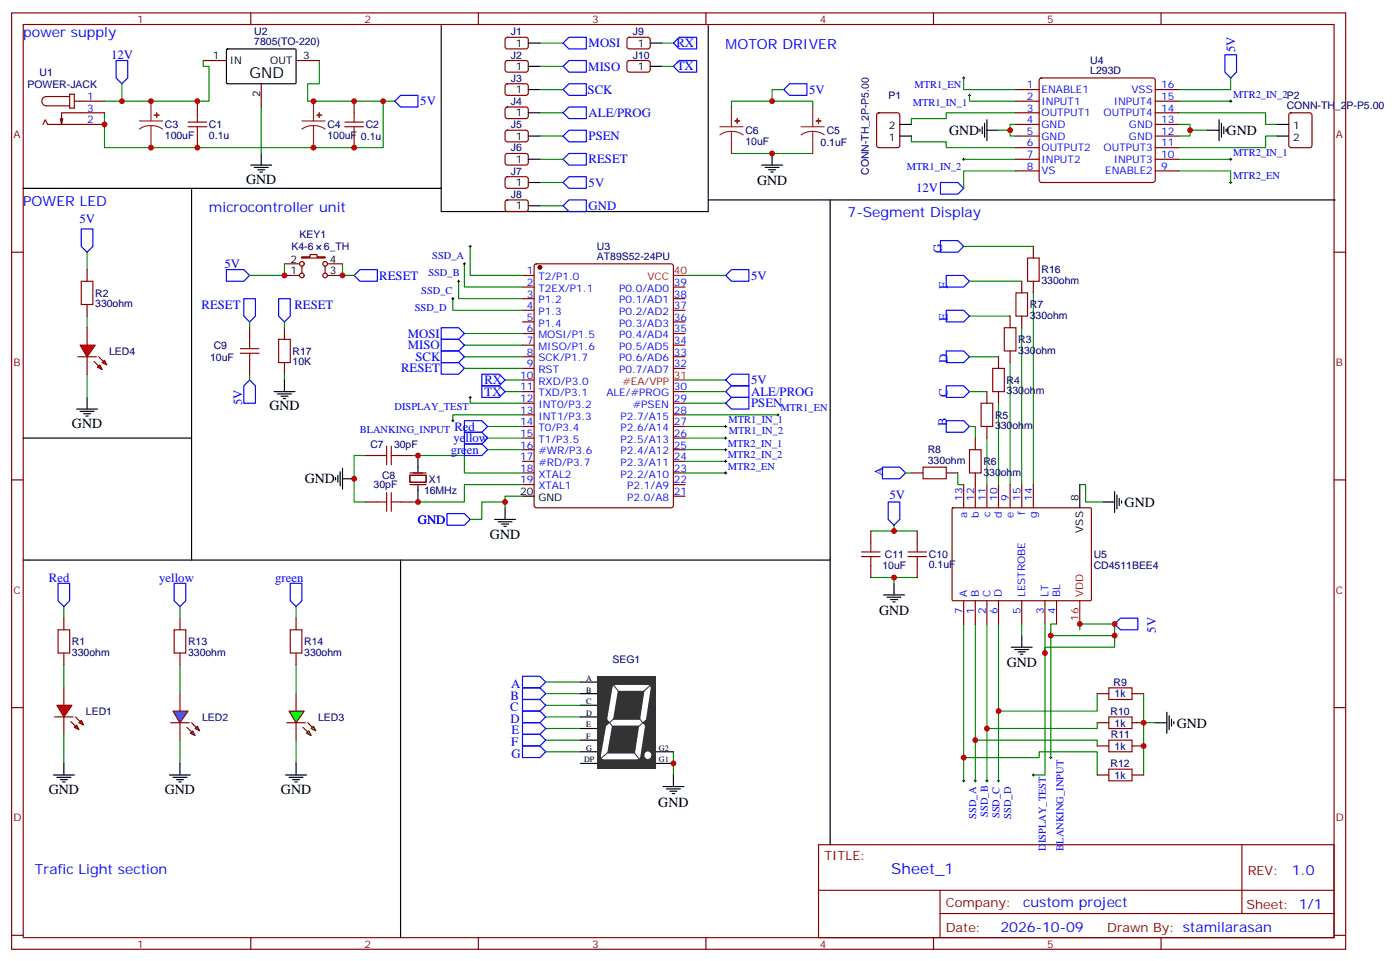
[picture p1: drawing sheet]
<svg xmlns="http://www.w3.org/2000/svg" width="425mm" height="292mm" viewBox="0 0 425 292" stroke-linecap="round" stroke-linejoin="round" font-family="sans-serif">
<g fill="none" stroke="#870000" stroke-width=".35">
<path d="M3.5 3.9h405.4v284.4h-405.4zM7.1 7.4h398.2v277.3h-398.2zM76.2 3.9v3.5M145.3 3.9v3.5M214.5 3.9v3.5M283.6 3.9v3.5M352.8 3.9v3.5M13.1 37.8l.7-1.4 .7 1.4h17.2M19 36l-.3 1.8M21.2 28.6h1.4v4.2h-1.4zM21.2 29.3h-7.1a1.41 1.41 0 0 0-1.4 1.4 1.41 1.41 0 0 0 1.4 1.4h7.1M22.6 30.7h9.1"/>
<path d="M31.7 34.3h-13v3.5l-.4-1.8M3.5 76.6h3.6M405.3 76.6h3.6M26.5 81.9v3.5M26.5 92.5v3.5M3.5 145.7h3.6M405.3 145.7h3.6M3.5 214.9h3.6M405.3 214.9h3.6M248.7 256.5h156.6v28.2h-156.6zM377.3 256.5v20.9M248.7 270.4h156.5"/>
<path d="M285.6 277.4h119.6M285.6 270.4v14.1M3.5 284h3.6M76.2 284.7v3.6M145.3 284.7v3.6M214.5 284.7v3.6M283.6 284.7v3.6M352.8 284.7v3.6M405.3 284h3.6"/>
</g>
<path d="M35.3 18.4h3.5v5.3l-1.8 1.7-1.7-1.7zM121.7 29h5.3v3.5h-5.3l-1.8-1.8zM24.7 69.5h3.5v5.3l-1.7 1.8-1.8-1.8z" fill="none" stroke="#00f" stroke-width=".35"/>
<path d="M134.1 7.8v49.4h-127M76.2 50.1h6.3M77.3 50.8h4.2M78.3 51.5h2.1M79 52.2h.7M79.4 46.6v3.5M23.3 124.2h6.3M24.3 124.9h4.3M25.4 125.6h2.1M26.1 126.3h.7M26.5 120.7v3.5" fill="none" stroke="#000" stroke-width=".35"/>
<path d="M79.4 32.5v14.1M116.4 30.7v14.1h-84.7v-10.5M26.5 76.6v5.3M26.5 96v3.5M26.5 113.6v7.1" fill="none" stroke="#008700" stroke-width=".35"/>
<path d="M24.7 85.4h3.5v7.1h-3.5z" fill="none" stroke="#a10000" stroke-width=".35"/>
<g fill="#f00" stroke="#870000" stroke-width=".35">
<path d="M24.3 104.8h4.6l-2.4 3.5z"/>
<path d="M23.6 108.3h5.7z"/>
</g>
<g fill="#870000" stroke="#870000" stroke-width=".35">
<path d="M30 108.3l1.4 1.4z"/>
<path d="M28.6 109.7l1.4 1.5z"/>
</g>
<g fill="#f00" stroke="#870000" stroke-width=".35">
<path d="M31 110.1l.7-.7 .8 1.4z"/>
<path d="M29.6 111.5l.7-.7 .7 1.4z"/>
</g>
<g fill="none" stroke="#870000" stroke-width=".35">
<path d="M153.7 11.5l.5-.2 5.9 .1 .4 .6-.1 2.4-.6 .5-5.9-.1-.4-.7v-2.1zM153.7 18.6l.5-.2h5.9l.4 .7-.1 2.4-.6 .4-5.9-.1-.4-.6v-2.1zM153.7 25.6l.5-.2 5.9 .1 .4 .6-.1 2.4-.6 .5-5.9-.1-.4-.6v-2.2zM153.7 32.7l.5-.2h5.9l.4 .7-.1 2.4-.6 .4h-5.9l-.4-.7v-2.1zM153.7 39.8l.5-.3 5.9 .1 .4 .7-.1 2.3-.6 .5-5.9-.1-.4-.6v-2.1zM308.7 27.2h7M308.7 30.7h7M308.7 34.3h7M308.7 37.8h7M316 23.9l.4-.2h33.9l.5 .2 .2 .5v30.3l-.2 .5-.5 .2h-33.9l-.5-.2-.2-.5v-30.3zM351 27.2h7.1M351 30.7h7.1"/>
<path d="M351 34.3h7.1M351 37.8h7.1M308.7 41.3h7M308.7 44.8h7M308.7 48.4h7M308.7 51.9h7M351 41.3h7.1M351 44.8h7.1M351 48.4h7.1M351 51.9h7.1M26.5 99.5v5.3M158.7 83.6h3.6"/>
<path d="M158.7 87.2h3.6M158.7 90.7h3.6M158.7 94.2h3.6M158.7 97.8h3.6M162.5 80.3l.5-.2h40.9l.7 .4v73l-.5 .6-41.1 .1-.7-.5v-72.9zM204.6 87.2h3.5M204.6 90.7h3.5M204.6 94.2h3.5M204.6 97.8h3.5M26.5 108.3v5.3M158.7 101.3h3.6M158.7 104.8h3.6"/>
<path d="M158.7 108.3h3.6M158.7 111.9h3.6M158.7 115.4h3.6M158.7 118.9h3.6M204.6 101.3h3.5M204.6 104.8h3.5M204.6 108.3h3.5M204.6 111.9h3.5M204.6 118.9h3.5M111.1 138.3h3.6M121.7 138.3h3.5M158.7 122.4h3.6"/>
<path d="M158.7 126h3.6M158.7 129.5h3.6M158.7 133h3.6M158.7 136.6h3.6M204.6 122.4h3.5M204.6 126h3.5M204.6 129.5h3.5M204.6 133h3.5M204.6 136.6h3.5M111.1 152.4h3.6M121.7 152.4h3.5M124.5 144.3h5v2.1h-5z"/>
<path d="M124.5 143.6h5M124.5 147.1h5M158.7 140.1h3.6M158.7 143.6h3.6M158.7 147.1h3.6M204.6 140.1h3.5M204.6 143.6h3.5M204.6 147.1h3.5M204.6 150.7h3.5M289.3 154.4l.3-.2h41.8l.2 .4v27.6l-.3 .2h-41.8l-.2-.3zM292.8 147.1v7.1M296.3 147.1v7.1"/>
<path d="M299.9 147.1v7.1M303.4 147.1v7.1M306.9 147.1v7.1M310.4 147.1v7.1M314 147.1v7.1M292.8 182.4v7.1M296.3 182.4v7.1M299.9 182.4v7.1M303.4 182.4v7.1M310.4 182.4v7.1M317.5 182.4v7.1M321 182.4v7.1"/>
</g>
<g fill="none" stroke="#000" stroke-width=".35">
<path d="M160.5 13.1h3.5M215.2 7.8v52.9h190.5M160.5 20.1h3.5M160.5 27.2h3.5M160.5 34.3h3.5M297.7 39.2v.7M298.4 38.5v2.1M299.2 37.4v4.3M299.9 39.5h3.5M299.9 36.4v6.3M366.9 39.5h3.5M370.4 36.4v6.3"/>
<path d="M371.1 37.4v4.3M371.8 38.5v2.1M372.5 39.2v.7M58.2 57.2v75.8h-51.1M134.1 57.2v7h81.1v-3.5M160.5 41.3h3.5M231.4 50.1h6.4M232.5 50.8h4.2M233.5 51.5h2.2M234.2 52.2h.7M234.6 46.6v3.5M127 138.3v5"/>
<path d="M102 145v.7M102.7 144.3v2.1M103.4 143.3v4.2M104.1 145.4h3.5M104.1 142.2v6.4M127 147.5v4.9M150.3 157.7h6.3M151.3 158.4h4.3M152.4 159.1h2.1M153.1 159.8h.7M153.5 154.2v3.5M158.7 150.7h3.6"/>
<path d="M328.1 147.1v7.1M335.1 152.4h3.6M338.7 149.3v6.3M339.4 150.3v4.3M340.1 151.4v2.1M340.8 152.1v.7M271.6 177.1v3.6M268.5 180.7h6.3M269.5 181.4h4.3M270.6 182.1h2.1M271.3 182.8h.7M307.3 196.5h6.3"/>
<path d="M308.3 197.2h4.3M309.4 197.9h2.1M310.1 198.6h.7M310.4 193v3.5M176.4 207.1h5.3M176.4 210.6h5.3M176.4 214.2h5.3M176.4 217.7h5.3M351 219.5h3.5M354.5 216.3v6.3M355.2 217.3v4.3M356 218.4v2.1"/>
<path d="M356.7 219.1v.7M176.4 221.2h5.3M176.4 224.8h5.3M176.4 228.3h5.3M176.4 231.8h5.3M199.3 228.3h5.3M199.3 231.8h5.3"/>
</g>
<g fill="none" stroke="#008700" stroke-width=".35">
<path d="M164 13.1h7.1M37 25.4v5.3M164 20.1h7.1M164 27.2h7.1M164 34.3h7.1M222.2 32.5v-1.8h24.7v1.8M238.1 27.2h-3.5v3.5M292.8 23.7v3.5h15.9M294.6 29v1.7h14.1M303.4 39.5h3.5M308.7 37.8h-1.8v3.5h1.8M308.7 34.3h-21.2v1.7h-10.6v1.8"/>
<path d="M358.1 34.3h26.4v3.5h3.6M358.1 37.8h3.5v3.5h-3.5M358.1 30.7h15.8M361.6 39.5h5.3M373.9 23.7v3.5h-15.8M164 41.3h7.1M222.2 46.6h24.7M276.9 41.3v1.8h10.6v1.7h21.2M292.8 48.4h15.9M308.7 51.9h-15.9v5.3M358.1 51.9h15.8v3.5M358.1 48.4h15.8"/>
<path d="M388.1 41.3h-3.6v3.5h-26.4M292.8 74.8h21.2M208.1 83.6h12.4M294.6 85.4h15.8M294.6 96h12.3M310.4 99.5v47.6M314 88.9v58.2M141.1 101.3h17.6M141.1 104.8h17.6M141.1 108.3h17.6M208.1 118.9h12.4M208.1 115.4h12.4"/>
<path d="M294.6 108.3h8.8M294.6 118.9h5.3M306.9 110.1v37M111.1 138.3h-3.5v14.1h3.5M125.2 138.3h15.9v5.3h17.6M208.1 126h28.3M208.1 129.5h12.4M208.1 133h12.4M208.1 136.6h12.4M208.1 122.4h12.4M294.6 129.5h1.7v3.5M299.9 133v14.1"/>
<path d="M303.4 122.4v24.7M158.7 147.1h-17.6v5.3h-15.9M158.7 150.7h-5.2v3.5M208.1 140.1h12.4M208.1 143.6h12.4M271.6 159.5v1.8M328.1 147.1h1.7v5.3h5.3M264.6 175.4h14.1M264.6 161.3h14.1M271.6 175.4v1.7M292.8 189.5v47.6M296.3 189.5v35.3h37.1v1.7"/>
<path d="M299.9 189.5v47.6M303.4 189.5v47.6M310.4 189.5v3.5M317.5 189.5v45.8h-3.5M321 189.5h-1.7v40.5M328.1 189.5h10.6v7h-21.2v1.8M165.8 217.7h10.6M165.8 214.2h10.6M165.8 210.6h10.6M165.8 207.1h10.6M333.4 210.6v5.3h-30M333.4 219.5v1.7h-33.5"/>
<path d="M347.5 219.5h3.5M165.8 228.3h10.6M165.8 224.8h10.6M165.8 221.2h10.6M204.6 228.3v7M292.8 230h22.9v-1.7h17.7v7"/>
</g>
<circle cx="164" cy="81.2" r=".53" fill="#870000" stroke="#870000" stroke-width=".35"/>
<path d="M204.6 83.6h3.5M204.6 115.4h3.5M328.1 182.4v7.1" fill="none" stroke="#f00" stroke-width=".35"/>
<g fill="none" stroke="#00f" stroke-width=".35">
<path d="M171.1 13.1l1.8-1.8h5.3v3.6h-5.3zM372.2 16.6h3.5v5.3l-1.8 1.8-1.7-1.8zM171.1 20.1l1.8-1.7h5.3v3.5h-5.3zM172.9 25.4h5.3v3.6h-5.3l-1.8-1.8zM172.9 32.5h5.3v3.5h-5.3l-1.8-1.7zM238.1 27.2l1.8-1.8h5.3v3.6h-5.3zM171.1 41.3l1.8-1.8h5.3v3.6h-5.3zM285.8 55.4h5.2l1.8 1.8-1.8 1.7h-5.2zM285.8 73.1h5.2l1.8 1.7-1.8 1.8h-5.2zM134.1 99.5h5.2l1.8 1.8-1.8 1.7h-5.2zM220.5 83.6l1.7-1.7h5.3v3.5h-5.3zM287.5 83.6h5.3l1.8 1.8-1.8 1.8h-5.3z"/>
<path d="M287.5 94.2h5.3l1.8 1.8-1.8 1.8h-5.3zM134.1 103h5.2l1.8 1.8-1.8 1.8h-5.2zM134.1 106.6h5.2l1.8 1.7-1.8 1.8h-5.2zM220.5 118.9l1.7-1.7h5.3v3.5h-5.3zM220.5 115.4l1.7-1.8h5.3v3.6h-5.3zM287.5 106.6h5.3l1.8 1.7-1.8 1.8h-5.3zM287.5 117.2h5.3l1.8 1.7-1.8 1.8h-5.3zM220.5 122.4l1.7-1.7h5.3v3.5h-5.3zM287.5 127.7h5.3l1.8 1.8-1.8 1.8h-5.3zM268.1 141.9h5.3l1.8 1.7-1.8 1.8h-5.3zM269.9 152.4h3.5v5.3l-1.8 1.8-1.7-1.8zM338.7 189.5l1.7-1.8h5.3v3.5h-5.3z"/>
<path d="M158.7 205.4h5.3l1.8 1.7-1.8 1.8h-5.3zM158.7 208.9h5.3l1.8 1.7-1.8 1.8h-5.3zM158.7 212.4h5.3l1.8 1.8-1.8 1.7h-5.3zM158.7 215.9h5.3l1.8 1.8-1.8 1.8h-5.3zM158.7 219.5h5.3l1.8 1.7-1.8 1.8h-5.3zM158.7 223h5.3l1.8 1.8-1.8 1.7h-5.3zM158.7 226.5h5.3l1.8 1.8-1.8 1.7h-5.3z"/>
</g>
<g fill="none" stroke="#000" stroke-width=".3">
<path d="M292.5 23.7h.7M292.8 23.3v.7M294.2 29h.7M294.6 28.6v.7M373.6 30.7h.7M373.9 30.4v.7M292.5 48.4h.7M292.8 48v.7M373.6 55.4h.7M373.6 48.4h.7M373.9 48v.7M373.9 55.1v.7"/>
<path d="M220.1 129.5h.7M220.1 133h.7M220.1 136.6h.7M220.5 129.2v.7M220.5 132.7v.7M220.5 136.2v.7M220.5 139.7v.7M236 126h.7M236.4 125.6v.7M220.1 140.1h.7M220.1 143.6h.7M220.5 143.3v.7"/>
<path d="M292.5 237.1h.7M292.8 236.7v.8M296 237.1h.7M296.3 236.7v.8M299.5 237.1h.7M299.9 236.7v.8M303 237.1h.7M303.4 236.7v.8M313.6 235.3h.7M314 235v.7M318.9 230h.7M319.3 229.7v.7"/>
</g>
<path d="M114.7 138.3h2.8M117.5 135.5v5.6M118.9 138.3h2.8M118.9 135.5v5.6M114.7 152.4h2.8M117.5 149.6v5.7M118.9 149.6v5.7M118.9 152.4h2.8" fill="none" stroke="#a10000" stroke-width=".35"/>
<path d="M181.5 205.4h17.6v28.2h-17.6z" fill="#333"/>
<path d="M185.2 219.5l-1.8 10.2h10.3l3.1-20.8h-9.8l-1.8 10.6h9.9" fill="none" stroke="#fff" stroke-width="1.8"/>
<path d="M186.3 207.8l9 11.7-13.3 11.3M197.9 207.8l-12.7 11.6 9.5 11.7" fill="none" stroke="#333" stroke-width=".32"/>
<path d="M184.2 218l1.2 1.4-1.7 1.5zM195.2 219.4l1.1 1.4 .4-2.7z" fill="#333"/>
<circle cx="196.8" cy="229.3" r="1.11" fill="#fff"/>
<path d="M201.4 238.9h6.4M202.5 239.6h4.2M204.6 235.3v3.6M203.6 240.3h2.1M204.3 241h.7" fill="none" stroke="#000" stroke-width=".35"/>
<path d="M261.8 169h5.6M261.8 167.6h5.6M264.6 164.8v2.8M264.6 169v2.8" fill="none" stroke="#a10000" stroke-width=".35"/>
<path d="M264.6 161.3v3.5M264.6 171.8v3.6" fill="none" stroke="#870000" stroke-width=".35"/>
<path d="M142.9 74.8v8.8h15.8M137.6 90.7v3.5h21.1M139.3 85.4v5.3h19.4M141.1 80.1v7.1h17.6M142.9 120.7v1.7h15.8M158.7 126h-21.1v1.7M319.3 193h19.4M347.5 210.6v24.7" fill="none" stroke="#008700" stroke-width=".35"/>
<path d="M141.1 79.8v.7M142.5 74.8h.7M142.9 74.5v.7M137.2 90.7h.7M137.6 90.3v.8M139 85.4h.7M139.3 85.1v.7M140.8 80.1h.7M137.2 127.7h.7M137.6 127.4v.7M142.5 120.7h.7M142.9 120.3v.7" fill="none" stroke="#000" stroke-width=".3"/>
<g fill="#f00" stroke="#870000" stroke-width=".35">
<path d="M17.3 214.2h4.6l-2.5 3.5z"/>
<path d="M16.6 217.7h5.6z"/>
</g>
<g fill="#870000" stroke="#870000" stroke-width=".35">
<path d="M22.9 217.7l1.4 1.4z"/>
<path d="M21.5 219.1l1.4 1.4z"/>
</g>
<g fill="#f00" stroke="#870000" stroke-width=".35">
<path d="M24 219.5l.7-.7 .7 1.4z"/>
<path d="M23.3 220.2l.7 1.4-1.4-.7z"/>
</g>
<path d="M19.4 208.9v5.3M19.4 217.7v5.3M54.7 210.6v5.3M54.7 219.5v5.3" fill="none" stroke="#870000" stroke-width=".35"/>
<g fill="#09f" stroke="#870000" stroke-width=".35">
<path d="M57.9 222.6l.7-.7 .7 1.4z"/>
<path d="M59.3 221.2l.7-.7 .7 1.4z"/>
</g>
<g fill="#870000" stroke="#870000" stroke-width=".35">
<path d="M56.8 220.9l1.4 1.4z"/>
<path d="M58.2 219.5l1.4 1.4z"/>
</g>
<path d="M51.9 219.5h5.6z" fill="#f00" stroke="#870000" stroke-width=".35"/>
<path d="M52.6 215.9h4.5l-2.4 3.6z" fill="#09f" stroke="#870000" stroke-width=".35"/>
<path d="M87.8 215.9h4.6l-2.4 3.6z" fill="#0f0" stroke="#870000" stroke-width=".35"/>
<path d="M87.1 219.5h5.7z" fill="#f00" stroke="#870000" stroke-width=".35"/>
<g fill="#870000" stroke="#870000" stroke-width=".35">
<path d="M93.5 219.5l1.4 1.4z"/>
<path d="M92.1 220.9l1.4 1.4z"/>
</g>
<g fill="#0f0" stroke="#870000" stroke-width=".35">
<path d="M94.5 221.2l.7-.7 .8 1.4z"/>
<path d="M93.1 222.6l.7-.7 .7 1.4z"/>
</g>
<g fill="none" stroke="#870000" stroke-width=".35">
<path d="M61.7 18.4h7.1M90 18.4h7M190.7 11.5l.5-.2 5.9 .1 .5 .6-.1 2.4-.7 .5-5.9-.1-.4-.7v-2.1zM190.7 18.6l.5-.2h5.9l.5 .7-.1 2.4-.7 .4-5.9-.1-.4-.6v-2.1zM60 30.7v3.6M79.4 25.4v7.1M107.6 30.7v3.6M266.6 34.5l.5-.2h5.6l.6 .4 .1 9.4-.5 .7h-5.8l-.7-.4-.1-9.4zM391.8 34.5l.5-.2h5.6l.7 .4v9.4l-.4 .7h-5.9l-.7-.4v-9.4zM60 41.3v3.5M107.6 41.3v3.5M153.7 46.8l.5-.2 5.9 .1 .4 .6-.1 2.4-.6 .4h-5.9l-.4-.7v-2.1z"/>
<path d="M153.7 53.9l.5-.2h5.9l.4 .7-.1 2.4-.6 .4-5.9-.1-.4-.6v-2.1zM91.7 78h2.5v-.7h2.1v.7h2.5v.4h-7.1zM153.7 60.9l.5-.2 5.9 .1 .4 .6-.1 2.4-.6 .4h-5.9l-.4-.7v-2.1zM314 74.8v3.6M75.8 99.5v3.5M86.4 83.6h4.6M86.4 80.1h4.6M86.4 99.5v3.5M91.7 80.8v2.1M98.8 80.8v2.1M99.5 83.6h4.6M99.5 80.1h4.6"/>
<path d="M306.9 96v3.5M310.4 85.4v3.5M310.4 96v3.5M314 85.4v3.5M75.8 110.1v3.5M86.4 110.1v3.5M299.9 118.9v3.5M303.4 108.3v3.6M303.4 118.9v3.5M306.9 106.6v3.5M296.3 133v3.6M299.9 129.5v3.5"/>
<path d="M276.9 143.6h3.6M287.5 143.6h3.5M296.3 143.6v3.5M278.7 161.3v3.5M278.7 171.8v3.6M19.4 187.7v3.5M19.4 198.3v3.5M54.7 187.7v3.5M54.7 198.3v3.5M90 187.7v3.5M90 198.3v3.5M90 210.6v5.3"/>
<path d="M90 219.5v5.3M333.4 210.6h3.5M333.4 219.5h3.5M344 210.6h3.5M344 219.5h3.5M333.4 226.5h3.5M333.4 235.3h3.5M344 226.5h3.5M344 235.3h3.5"/>
<circle cx="91.7" cy="80.1" r=".71"/>
<circle cx="91.7" cy="83.6" r=".71"/>
<circle cx="98.8" cy="80.1" r=".71"/>
<circle cx="98.8" cy="83.6" r=".71"/>
</g>
<g fill="none" stroke="#008700" stroke-width=".35">
<path d="M61.7 18.4v1.7h1.8v10.6h-31.8M97 18.4v7h-3.5v5.3h26.4M201.1 13.1h3.5M201.1 20.1h3.5M164 48.4h7.1M164 55.4h7.1M164 62.5h7.1M75.8 97.8v1.7M86.4 80.1v3.5h-10.6M86.4 97.8v1.7M104.1 80.1v3.5h3.5M75.8 113.6v1.8"/>
<path d="M86.4 113.6v1.8M141.1 111.9h17.6M153.5 115.4h5.2M153.5 118.9h5.2M148.2 129.5h10.5M148.2 133h10.5M148.2 136.6h10.5M153.5 152.4h-7.1v5.3h-3.5M275.2 143.6h1.7M291 143.6v3.5h1.8M19.4 184.2v3.5M54.7 184.2v3.5"/>
<path d="M90 184.2v3.5M328.1 189.5v1.7M19.4 201.8v7.1M54.7 201.8v8.8M90 201.8v8.8M19.4 223v8.8M54.7 224.8v7M90 224.8v7M296.3 224.8v12.3"/>
</g>
<g fill="none" stroke="#a10000" stroke-width=".35">
<path d="M57.1 38.5h5.7M57.1 37.1h5.7M60 34.3v2.8M60 38.5v2.8M104.8 38.5h5.6M104.8 37.1h5.6M107.6 34.3v2.8M107.6 38.5v2.8M312.2 78.4h3.5v7h-3.5zM305.2 99.5h3.5v7.1h-3.5zM308.7 88.9h3.5v7.1h-3.5zM73 107.3h5.7"/>
<path d="M73 105.9h5.7M75.8 103v2.9M75.8 107.3v2.8M84.7 103h3.5v7.1h-3.5zM301.6 111.9h3.6v7h-3.6zM294.6 136.6h3.5v7h-3.5zM298.1 122.4h3.5v7.1h-3.5zM280.5 141.9h7v3.5h-7zM275.9 169h5.6M275.9 167.6h5.6M278.7 164.8v2.8M278.7 169v2.8"/>
<path d="M17.6 191.2h3.6v7.1h-3.6zM52.9 191.2h3.5v7.1h-3.5zM88.2 191.2h3.5v7.1h-3.5zM336.9 208.9h7.1v3.5h-7.1zM336.9 217.7h7.1v3.5h-7.1zM336.9 224.8h7.1v3.5h-7.1zM336.9 233.6h7.1v3.5h-7.1z"/>
</g>
<g fill="none" stroke="#000" stroke-width=".35">
<path d="M68.8 15l.3-.1h20.7l.2 .3-.1 10.1-.3 .1h-20.6l-.2-.3zM197.6 13.1h3.5M197.6 20.1h3.5M273.4 37.8h3.5M388.1 37.8h3.5M160.5 48.4h3.5M160.5 55.4h3.5M273.4 41.3h3.5M388.1 41.3h3.5M160.5 62.5h3.5M252.2 60.7v109.4h-245.1M83.3 118.9h6.3"/>
<path d="M84.3 119.6h4.2M86.4 115.4v3.5M58.2 133v37.1M85.4 120.3h2.1M86.1 121h.7M121.7 170.1v114.6M252.2 170.1v86.4M16.2 235.3h6.4M17.3 236h4.2M18.3 236.7h2.2M19 237.5h.8M19.4 231.8v3.5"/>
<path d="M51.5 235.3h6.4M52.6 236h4.2M53.6 236.7h2.1M54.3 237.5h.7M54.7 231.8v3.5M86.8 235.3h6.3M87.8 236h4.3M88.9 236.7h2.1M89.6 237.5h.7M90 231.8v3.5"/>
</g>
<g fill="none" stroke="#00f" stroke-width=".35">
<path d="M204.6 13.1l1.8-1.8h5.3v3.6h-5.3zM204.6 20.1l1.8-1.7h5.3v3.5h-5.3zM171.1 48.4l1.8-1.8h5.3v3.5h-5.3zM171.1 55.4l1.8-1.7h5.3v3.5h-5.3zM171.1 62.5l1.8-1.8h5.3v3.5h-5.3zM68.8 81.9h5.3l1.7 1.7-1.7 1.8h-5.3zM74.1 90.7h3.5v5.3l-1.8 1.8-1.7-1.8zM84.7 90.7h3.5v5.3l-1.8 1.8-1.7-1.8zM107.6 83.6l1.8-1.7h5.3v3.5h-5.3zM75.8 115.4l1.8 1.8v5.2h-3.5v-5.2zM134.1 110.1h5.2l1.8 1.8-1.8 1.7h-5.2zM146.4 113.6h5.3l1.8 1.8-1.8 1.8h-5.3z"/>
<path d="M146.4 117.2h5.3l1.8 1.7-1.8 1.8h-5.3zM141.1 127.7h5.3l1.8 1.8-1.8 1.8h-5.3zM141.1 131.3h5.3l1.8 1.7-1.8 1.8h-5.3zM141.1 134.8h5.3l1.8 1.8-1.8 1.7h-5.3zM135.8 156h5.3l1.8 1.7-1.8 1.8h-5.3zM17.6 177.1h3.6v5.3l-1.8 1.8-1.8-1.8zM52.9 177.1h3.5v5.3l-1.7 1.8-1.8-1.8zM88.2 177.1h3.5v5.3l-1.7 1.8-1.8-1.8z"/>
</g>
<g fill="none" stroke="#8c2424" stroke-width=".35">
<path d="M42.3 36.7h7.1M45.9 38.1l-1.9 .3-1.7 .8M45.9 38.1l1.8 .3 1.7 .8M45.9 30.7v6M45.9 38.1v6.7M91.7 36.7h7.1M95.2 38.1l-1.8 .3-1.7 .8M95.2 38.1l1.9 .3 1.7 .8M95.2 30.7v6M95.2 38.1v6.7M218.7 38.5h7.1M222.2 39.9l-1.8 .2-1.7 .9"/>
<path d="M222.2 39.9l1.9 .2 1.7 .9M222.2 32.5v6M222.2 39.9v6.7M243.4 38.5h7.1M246.9 39.9l-1.8 .2-1.7 .9M246.9 39.9l1.9 .2 1.7 .9M246.9 32.5v6M246.9 39.9v6.7"/>
</g>
<g fill="#8c2424" stroke="#8c2424" stroke-width=".35">
<path d="M46.9 35h1.4z"/>
<path d="M47.6 34.3v1.4z"/>
<path d="M96.3 35h1.4z"/>
<path d="M97 34.3v1.4z"/>
<path d="M223.3 36.7l1.4 .1z"/>
<path d="M224 36v1.4z"/>
<path d="M248 36.7l1.4 .1z"/>
<path d="M248.7 36v1.4z"/>
</g>
<g fill="#c00">
<circle cx="31.8" cy="37.8" r=".88"/>
<circle cx="234.6" cy="46.6" r=".88"/>
<circle cx="234.6" cy="30.7" r=".88"/>
<circle cx="361.6" cy="39.5" r=".88"/>
<circle cx="306.9" cy="39.5" r=".88"/>
<circle cx="127" cy="138.3" r=".88"/>
<circle cx="127" cy="152.4" r=".88"/>
<circle cx="107.6" cy="145.4" r=".88"/>
<circle cx="271.6" cy="161.3" r=".88"/>
<circle cx="271.6" cy="175.4" r=".88"/>
<circle cx="303.4" cy="215.9" r=".88"/>
<circle cx="299.9" cy="221.2" r=".88"/>
<circle cx="292.8" cy="230" r=".88"/>
<circle cx="204.6" cy="231.8" r=".88"/>
<circle cx="347.5" cy="219.5" r=".88"/>
<circle cx="317.5" cy="198.3" r=".88"/>
<circle cx="338.7" cy="189.5" r=".88"/>
<circle cx="338.7" cy="193" r=".88"/>
<circle cx="319.3" cy="193" r=".88"/>
<circle cx="328.1" cy="189.5" r=".88"/>
<circle cx="296.3" cy="224.8" r=".88"/>
<circle cx="347.5" cy="226.5" r=".88"/>
<circle cx="153.5" cy="152.4" r=".88"/>
<circle cx="37" cy="30.7" r=".88"/>
<circle cx="116.4" cy="30.7" r=".88"/>
<circle cx="104.1" cy="83.6" r=".88"/>
<circle cx="86.4" cy="83.6" r=".88"/>
<circle cx="60" cy="44.8" r=".88"/>
<circle cx="60" cy="30.7" r=".88"/>
<circle cx="107.6" cy="44.8" r=".88"/>
<circle cx="107.6" cy="30.7" r=".88"/>
<circle cx="95.3" cy="30.7" r=".88"/>
<circle cx="95.3" cy="44.8" r=".88"/>
<circle cx="45.9" cy="30.7" r=".88"/>
<circle cx="45.9" cy="44.8" r=".88"/>
</g>
<text font-size="4.6" x="75.8" y="23.7">GND</text>
<text font-size="4.6" fill="#00f" x="270.8" y="265.5">Sheet_1</text>
<g font-size="4.2" fill="#00f">
<text x="7.1" y="11.3">power supply</text>
<text x="220.5" y="14.9">MOTOR DRIVER</text>
<text x="7.1" y="62.5">POWER LED</text>
<text x="63.5" y="64.2">microcontroller unit</text>
<text x="257.5" y="66">7-Segment Display</text>
<text x="10.6" y="265.3">Trafic Light section</text>
<text x="392.5" y="265.8">1.0</text>
<text x="310.9" y="275.3">custom project</text>
<text x="304" y="283.1">2026-10-09</text>
</g>
<g font-size="4.2">
<text x="288.4" y="41">GND</text>
<text x="372.7" y="41">GND</text>
<text x="74.8" y="55.8">GND</text>
<text x="230" y="56.2">GND</text>
<text x="81.8" y="124.6">GND</text>
<text x="21.9" y="129.9">GND</text>
<text x="92.6" y="146.8">GND</text>
<text x="341.7" y="153.9">GND</text>
<text x="148.9" y="163.8">GND</text>
<text x="267.1" y="186.7">GND</text>
<text x="305.9" y="202.5">GND</text>
<text x="357.6" y="220.9">GND</text>
<text x="14.8" y="241">GND</text>
<text x="50.1" y="241">GND</text>
<text x="85.4" y="241">GND</text>
<text x="200" y="245">GND</text>
</g>
<g font-size="3.9" fill="#00f">
<text x="33.8" y="17.9">12V</text>
<text x="178.9" y="14.3">MOSI</text>
<text x="205.5" y="14.3">RX</text>
<text x="375.3" y="15.8" transform="rotate(-90 375.3 15.8)">5V</text>
<text x="178.8" y="21.5">MISO</text>
<text x="205.6" y="21.4">TX</text>
<text x="178.6" y="28.5">SCK</text>
<text x="245.9" y="28.5">5V</text>
<text x="127.7" y="32">5V</text>
<text x="178.9" y="35.5">ALE/PROG</text>
<text x="178.9" y="42.6">PSEN</text>
<text x="178.9" y="49.6">RESET</text>
<text x="178.9" y="56.7">5V</text>
<text x="278.4" y="58.4">12V</text>
<text x="178.9" y="63.7">GND</text>
<text x="24.2" y="67.7">5V</text>
<text x="286.3" y="76.9" transform="rotate(-90 286.3 76.9)">G</text>
<text x="68.2" y="81.4">5V</text>
<text x="115.2" y="85">RESET</text>
<text x="228.2" y="84.9">5V</text>
<text x="288" y="87.8" transform="rotate(-90 288 87.8)">F</text>
<text x="61.2" y="93.7">RESET</text>
<text x="89.5" y="93.7">RESET</text>
<text x="288" y="97.5" transform="rotate(-90 288 97.5)">E</text>
<text x="123.9" y="102.5">MOSI</text>
<text x="123.9" y="106.1">MISO</text>
<text x="121.9" y="113.1">RESET</text>
<text x="126.2" y="109.5">SCK</text>
<text x="288" y="110.4" transform="rotate(-90 288 110.4)">D</text>
<text x="147.2" y="116.7">RX</text>
<text x="228.2" y="116.7">5V</text>
<text x="73.6" y="123" transform="rotate(-90 73.6 123)">5V</text>
<text x="147.3" y="120.2">TX</text>
<text x="228.2" y="123.7">PSEN</text>
<text x="228.2" y="120.2">ALE/PROG</text>
<text x="288" y="120.5" transform="rotate(-90 288 120.5)">C</text>
<text x="138.1" y="130.8">Red</text>
<text x="287.7" y="129.3" transform="rotate(-90 287.7 129.3)">B</text>
<text x="136.9" y="137.8">green</text>
<text x="137.8" y="134.3">yellow</text>
<text x="268.3" y="144.5" transform="rotate(-90 268.3 144.5)">A</text>
<text x="270.2" y="151.6">5V</text>
<text x="127" y="159">GND</text>
<text x="14.8" y="176.6">Red</text>
<text x="48.4" y="176.6">yellow</text>
<text x="83.6" y="176.6">green</text>
<text x="351.2" y="192.1" transform="rotate(-90 351.2 192.1)">5V</text>
<text x="155.3" y="208.9">A</text>
<text x="155" y="215.9">C</text>
<text x="155.1" y="212.4">B</text>
<text x="155.1" y="219.5">D</text>
<text x="155.3" y="226.5">F</text>
<text x="155.4" y="223">E</text>
<text x="155.4" y="230.1">G</text>
</g>
<g font-size="3.9" fill="#800">
<text x="250.5" y="261.1">TITLE:</text>
<text x="379.1" y="265.8">REV:</text>
<text x="287.4" y="275.3">Company:</text>
<text x="378.7" y="275.9">Sheet: 1/1</text>
<text x="287.4" y="283">Date:</text>
<text x="336.4" y="283.1">Drawn By: stamilarasan</text>
</g>
<g font-size="3.2" fill="#800">
<text x="41.6" y="6.9">1</text>
<text x="110.8" y="6.9">2</text>
<text x="179.9" y="6.9">3</text>
<text x="249.1" y="6.9">4</text>
<text x="318.2" y="6.9">5</text>
<text x="4.1" y="42">A</text>
<text x="405.9" y="42">A</text>
<text x="4.1" y="111.2">B</text>
<text x="405.9" y="111.2">B</text>
<text x="4.1" y="180.3">C</text>
<text x="405.9" y="180.3">C</text>
<text x="4.1" y="249.4">D</text>
<text x="405.9" y="249.4">D</text>
<text x="41.6" y="287.7">1</text>
<text x="110.8" y="287.7">2</text>
<text x="179.9" y="287.7">3</text>
<text x="249.1" y="287.7">4</text>
<text x="318.2" y="287.7">5</text>
</g>
<g font-size="3.2" fill="#000080">
<text x="77.3" y="10.5">U2</text>
<text x="155.2" y="10.7">J1</text>
<text x="192.3" y="10.7">J9</text>
<text x="77.3" y="13.6">7805(TO-220)</text>
<text x="155.2" y="17.8">J2</text>
<text x="192.3" y="17.8">J10</text>
<text x="12" y="23.1">U1</text>
<text x="331.3" y="22.6">L293D</text>
<text x="331.3" y="19.5">U4</text>
<text x="8.3" y="26.6">POWER-JACK</text>
<text x="155.2" y="24.8">J3</text>
<text x="155.2" y="31.9">J4</text>
<text x="270" y="30">P1</text>
<text x="391" y="33.2">CONN-TH_2P-P5.00</text>
<text x="50.1" y="38.9">C3</text>
<text x="63.5" y="38.9">C1</text>
<text x="99.5" y="38.9">C4</text>
<text x="111.1" y="38.9">C2</text>
<text x="155.2" y="38.9">J5</text>
<text x="226.5" y="40.7">C6</text>
<text x="251.2" y="40.7">C5</text>
<text x="50.1" y="42.1">100uF</text>
<text x="63.5" y="42.1">0.1u</text>
<text x="99.5" y="42.1">100uF</text>
<text x="109.7" y="42.4">0.1u</text>
<text x="155.2" y="46">J6</text>
<text x="226.5" y="43.9">10uF</text>
<text x="249.3" y="44.2">0.1uF</text>
<text x="155.2" y="53">J7</text>
<text x="264" y="53.1" transform="rotate(-90 264 53.1)">CONN-TH_2P-P5.00</text>
<text x="155.2" y="60.1">J8</text>
<text x="88.6" y="76">K4-6</text>
<text x="91" y="72.2">KEY1</text>
<text x="98.4" y="76">6_TH</text>
<text x="181.4" y="75.8">U3</text>
<text x="181.4" y="78.8">AT89S52-24PU</text>
<text x="316.4" y="83">R16</text>
<text x="316.4" y="86.2">330ohm</text>
<text x="28.9" y="93.2">330ohm</text>
<text x="28.9" y="90.1">R2</text>
<text x="312.9" y="93.6">R7</text>
<text x="312.9" y="96.8">330ohm</text>
<text x="33.2" y="107.8">LED4</text>
<text x="64.9" y="106">C9</text>
<text x="88.9" y="107.7">R17</text>
<text x="309.4" y="107.4">330ohm</text>
<text x="309.4" y="104.2">R3</text>
<text x="63.8" y="109.5">10uF</text>
<text x="88.9" y="110.9">10K</text>
<text x="305.9" y="119.7">330ohm</text>
<text x="305.9" y="116.5">R4</text>
<text x="302.3" y="130.3">330ohm</text>
<text x="302.3" y="127.1">R5</text>
<text x="112.5" y="135.9">C7</text>
<text x="119.7" y="135.9">30pF</text>
<text x="281.9" y="137.7">R8</text>
<text x="281.9" y="140.8">330ohm</text>
<text x="298.8" y="141.2">R6</text>
<text x="113.5" y="148.3">30pF</text>
<text x="116.1" y="145.4">C8</text>
<text x="130.3" y="146.5">X1</text>
<text x="298.8" y="144.4">330ohm</text>
<text x="128.8" y="150.1">16MHz</text>
<text x="268.1" y="172.6">10uF</text>
<text x="268.9" y="169.4">C11</text>
<text x="282.2" y="172.6">0.1uF</text>
<text x="282.2" y="169.5">C10</text>
<text x="332.3" y="172.6">CD4511BEE4</text>
<text x="332.3" y="169.4">U5</text>
<text x="21.9" y="195.9">R1</text>
<text x="57.1" y="195.9">R13</text>
<text x="92.4" y="195.9">R14</text>
<text x="21.9" y="199.1">330ohm</text>
<text x="57.1" y="199.1">330ohm</text>
<text x="92.4" y="199.1">330ohm</text>
<text x="186.1" y="201.2">SEG1</text>
<text x="338.3" y="208.3">R9</text>
<text x="338.7" y="211.8">1k</text>
<text x="26.1" y="217.2">LED1</text>
<text x="61.4" y="218.8">LED2</text>
<text x="96.7" y="218.8">LED3</text>
<text x="337.4" y="217.1">R10</text>
<text x="338.7" y="220.6">1k</text>
<text x="337.5" y="224.1">R11</text>
<text x="338.7" y="227.7">1k</text>
<text x="337.4" y="233">R12</text>
<text x="338.7" y="236.5">1k</text>
</g>
<g font-size="3.2">
<text x="156.7" y="14.1">1</text>
<text x="193.8" y="14.1">1</text>
<text x="64.7" y="18">1</text>
<text x="69.8" y="19.4">IN</text>
<text x="82.1" y="19.4">OUT</text>
<text x="92.1" y="18">3</text>
<text x="156.7" y="21.2">1</text>
<text x="193.8" y="21.2">1</text>
<text x="79" y="29.6" transform="rotate(-90 79 29.6)">2</text>
<text x="156.7" y="28.3">1</text>
<text x="156.7" y="35.3">1</text>
<text x="270.1" y="39.2">2</text>
<text x="392.9" y="39.2">1</text>
<text x="156.7" y="42.4">1</text>
<text x="270.1" y="42.7">1</text>
<text x="392.9" y="42.7">2</text>
<text x="156.7" y="49.4">1</text>
<text x="156.7" y="56.5">1</text>
<text x="156.7" y="63.5">1</text>
<text x="88.3" y="83.3">1</text>
<text x="88.3" y="79.8">2</text>
<text x="100.2" y="83.3">3</text>
<text x="100.2" y="79.8">4</text>
<text x="158.1" y="150.3">20</text>
<text x="163.6" y="152.1">GND</text>
<text x="327.7" y="152.1" transform="rotate(-90 327.7 152.1)">8</text>
<text x="329.1" y="161.8" transform="rotate(-90 329.1 161.8)">VSS</text>
</g>
<g font-size="3.2" fill="#00f">
<text x="277.8" y="26.8">MTR1_EN</text>
<text x="312" y="26.8">1</text>
<text x="316.4" y="28.3">ENABLE1</text>
<text x="343.8" y="28.3">VSS</text>
<text x="352.8" y="26.8">16</text>
<text x="374.6" y="29.8">MTR2_IN_2P2</text>
<text x="26.5" y="30.4">1</text>
<text x="26.5" y="33.9">3</text>
<text x="277.3" y="32.1">MTR1_IN_1</text>
<text x="312" y="30.4">2</text>
<text x="312" y="33.9">3</text>
<text x="316.4" y="31.8">INPUT1</text>
<text x="316.4" y="35.3">OUTPUT1</text>
<text x="335.3" y="35.3">OUTPUT4</text>
<text x="338.4" y="31.8">INPUT4</text>
<text x="352.8" y="33.9">14</text>
<text x="352.8" y="30.4">15</text>
<text x="26.5" y="37.4">2</text>
<text x="312" y="37.4">4</text>
<text x="312" y="41">5</text>
<text x="316.4" y="38.8">GND</text>
<text x="343" y="38.8">GND</text>
<text x="352.8" y="41">12</text>
<text x="352.8" y="37.4">13</text>
<text x="312" y="44.5">6</text>
<text x="316.4" y="42.4">GND</text>
<text x="316.4" y="45.9">OUTPUT2</text>
<text x="335.3" y="45.9">OUTPUT3</text>
<text x="343" y="42.4">GND</text>
<text x="352.8" y="44.5">11</text>
<text x="374.6" y="47.4">MTR2_IN_1</text>
<text x="275.6" y="51.5">MTR1_IN_2</text>
<text x="312" y="48">7</text>
<text x="312" y="51.5">8</text>
<text x="316.4" y="49.4">INPUT2</text>
<text x="316.4" y="53">VS</text>
<text x="335.8" y="53">ENABLE2</text>
<text x="338.4" y="49.4">INPUT3</text>
<text x="352.8" y="51.5">9</text>
<text x="352.8" y="48">10</text>
<text x="374.6" y="54.5">MTR2_EN</text>
<text x="130.2" y="84">SSD_B</text>
<text x="131.3" y="78.7">SSD_A</text>
<text x="160.1" y="83.3">1</text>
<text x="128" y="89.2">SSD_C</text>
<text x="160.1" y="86.8">2</text>
<text x="163.6" y="85.1">T2/P1.0</text>
<text x="163.6" y="88.6">T2EX/P1.1</text>
<text x="188.1" y="88.6">P0.0/AD0</text>
<text x="204.8" y="86.8">39</text>
<text x="126" y="94.5">SSD_D</text>
<text x="160.1" y="90.3">3</text>
<text x="160.1" y="93.9">4</text>
<text x="163.6" y="92.1">P1.2</text>
<text x="163.6" y="95.6">P1.3</text>
<text x="188.1" y="95.6">P0.2/AD2</text>
<text x="188.1" y="92.1">P0.1/AD1</text>
<text x="204.8" y="93.9">37</text>
<text x="204.8" y="90.3">38</text>
<text x="160.1" y="97.4">5</text>
<text x="160.1" y="100.9">6</text>
<text x="163.6" y="99.2">P1.4</text>
<text x="188.1" y="99.2">P0.3/AD3</text>
<text x="204.8" y="100.9">35</text>
<text x="204.8" y="97.4">36</text>
<text x="160.1" y="104.5">7</text>
<text x="160.1" y="108">8</text>
<text x="163.6" y="102.7">MOSI/P1.5</text>
<text x="163.6" y="106.2">MISO/P1.6</text>
<text x="188.1" y="106.2">P0.5/AD5</text>
<text x="188.1" y="102.7">P0.4/AD4</text>
<text x="204.8" y="108">33</text>
<text x="204.8" y="104.5">34</text>
<text x="160.1" y="111.5">9</text>
<text x="163.6" y="109.7">SCK/P1.7</text>
<text x="163.6" y="113.3">RST</text>
<text x="188.1" y="113.3">P0.7/AD7</text>
<text x="188.1" y="109.7">P0.6/AD6</text>
<text x="204.8" y="111.5">32</text>
<text x="158.1" y="115">10</text>
<text x="158.1" y="118.6">11</text>
<text x="163.6" y="116.8">RXD/P3.0</text>
<text x="204.8" y="118.6">30</text>
<text x="119.9" y="124.5">DISPLAY_TEST</text>
<text x="158.1" y="122.1">12</text>
<text x="158.1" y="125.6">13</text>
<text x="163.6" y="120.3">TXD/P3.1</text>
<text x="163.6" y="123.9">INT0/P3.2</text>
<text x="184.2" y="120.3">ALE/#PROG</text>
<text x="192.2" y="123.9">#PSEN</text>
<text x="204.8" y="125.6">28</text>
<text x="204.8" y="122.1">29</text>
<text x="237.2" y="124.8">MTR1_EN</text>
<text x="109.3" y="131.6">BLANKING_INPUT</text>
<text x="158.1" y="129.2">14</text>
<text x="163.6" y="127.4">INT1/P3.3</text>
<text x="163.6" y="130.9">T0/P3.4</text>
<text x="188.6" y="130.9">P2.6/A14</text>
<text x="188.6" y="127.4">P2.7/A15</text>
<text x="204.8" y="129.2">27</text>
<text x="221.4" y="128.6">MTR1_IN_1</text>
<text x="221.4" y="131.9">MTR1_IN_2</text>
<text x="158.1" y="132.7">15</text>
<text x="158.1" y="136.2">16</text>
<text x="163.6" y="134.4">T1/P3.5</text>
<text x="163.6" y="138">#WR/P3.6</text>
<text x="188.6" y="138">P2.4/A12</text>
<text x="188.6" y="134.4">P2.5/A13</text>
<text x="204.8" y="136.2">25</text>
<text x="204.8" y="132.7">26</text>
<text x="221.2" y="135.6">MTR2_IN_1</text>
<text x="158.1" y="139.7">17</text>
<text x="158.1" y="143.3">18</text>
<text x="163.6" y="141.5">#RD/P3.7</text>
<text x="188.6" y="141.5">P2.3/A11</text>
<text x="204.8" y="143.3">23</text>
<text x="204.8" y="139.7">24</text>
<text x="221.2" y="139.2">MTR2_IN_2</text>
<text x="221.2" y="142.7">MTR2_EN</text>
<text x="158.1" y="146.8">19</text>
<text x="163.6" y="145">XTAL2</text>
<text x="163.6" y="148.6">XTAL1</text>
<text x="188.6" y="145">P2.2/A10</text>
<text x="190.6" y="148.6">P2.1/A9</text>
<text x="204.8" y="146.8">22</text>
<text x="190.6" y="152.1">P2.0/A8</text>
<text x="204.8" y="150.3">21</text>
<text x="292.5" y="152.1" transform="rotate(-90 292.5 152.1)">13</text>
<text x="296" y="152.1" transform="rotate(-90 296 152.1)">12</text>
<text x="299.5" y="152.1" transform="rotate(-90 299.5 152.1)">11</text>
<text x="303" y="152.1" transform="rotate(-90 303 152.1)">10</text>
<text x="306.6" y="152.1" transform="rotate(-90 306.6 152.1)">9</text>
<text x="310.1" y="152.1" transform="rotate(-90 310.1 152.1)">15</text>
<text x="313.6" y="152.1" transform="rotate(-90 313.6 152.1)">14</text>
<text x="293.9" y="157.2" transform="rotate(-90 293.9 157.2)">a</text>
<text x="297.4" y="157.2" transform="rotate(-90 297.4 157.2)">b</text>
<text x="300.9" y="156.9" transform="rotate(-90 300.9 156.9)">c</text>
<text x="304.4" y="157.2" transform="rotate(-90 304.4 157.2)">d</text>
<text x="308" y="157.1" transform="rotate(-90 308 157.1)">e</text>
<text x="311.5" y="156.4" transform="rotate(-90 311.5 156.4)">f</text>
<text x="315" y="157.2" transform="rotate(-90 315 157.2)">g</text>
<text x="293.9" y="181.4" transform="rotate(-90 293.9 181.4)">A</text>
<text x="297.4" y="181.4" transform="rotate(-90 297.4 181.4)">B</text>
<text x="300.9" y="181.4" transform="rotate(-90 300.9 181.4)">C</text>
<text x="304.4" y="181.4" transform="rotate(-90 304.4 181.4)">D</text>
<text x="311.5" y="181.4" transform="rotate(-90 311.5 181.4)">LESTROBE</text>
<text x="318.6" y="181.4" transform="rotate(-90 318.6 181.4)">LT</text>
<text x="322.1" y="181.4" transform="rotate(-90 322.1 181.4)">BL</text>
<text x="292.5" y="186.6" transform="rotate(-90 292.5 186.6)">7</text>
<text x="296" y="186.6" transform="rotate(-90 296 186.6)">1</text>
<text x="299.5" y="186.6" transform="rotate(-90 299.5 186.6)">2</text>
<text x="303" y="186.6" transform="rotate(-90 303 186.6)">6</text>
<text x="310.1" y="186.6" transform="rotate(-90 310.1 186.6)">5</text>
<text x="317.1" y="186.6" transform="rotate(-90 317.1 186.6)">3</text>
<text x="320.7" y="186.6" transform="rotate(-90 320.7 186.6)">4</text>
<text x="296.6" y="248.7" transform="rotate(-90 296.6 248.7)">SSD_A</text>
<text x="300.2" y="248.1" transform="rotate(-90 300.2 248.1)">SSD_B</text>
<text x="303.7" y="248.5" transform="rotate(-90 303.7 248.5)">SSD_C</text>
<text x="307.2" y="248.7" transform="rotate(-90 307.2 248.7)">SSD_D</text>
<text x="317.8" y="258.3" transform="rotate(-90 317.8 258.3)">DISPLAY_TEST</text>
<text x="323.1" y="258.3" transform="rotate(-90 323.1 258.3)">BLANKING_INPUT</text>
</g>
<g font-size="3.2" fill="#f00">
<text x="204.8" y="83.3">40</text>
<text x="196.7" y="85.1">VCC</text>
<text x="189.1" y="116.8">#EA/VPP</text>
<text x="204.8" y="115">31</text>
<text x="329.1" y="181.4" transform="rotate(-90 329.1 181.4)">VDD</text>
<text x="327.7" y="188.6" transform="rotate(-90 327.7 188.6)">16</text>
</g>
<g font-size="2.5">
<text x="178.2" y="206.8">A</text>
<text x="178.2" y="210.3">B</text>
<text x="178.2" y="213.8">C</text>
<text x="178.2" y="217.3">D</text>
<text x="178.2" y="220.9">E</text>
<text x="178.2" y="224.4">F</text>
<text x="178.2" y="227.9">G</text>
<text x="200.2" y="227.9">G2</text>
<text x="177.4" y="231.5">DP</text>
<text x="200.2" y="231.5">G1</text>
</g>
</svg>
